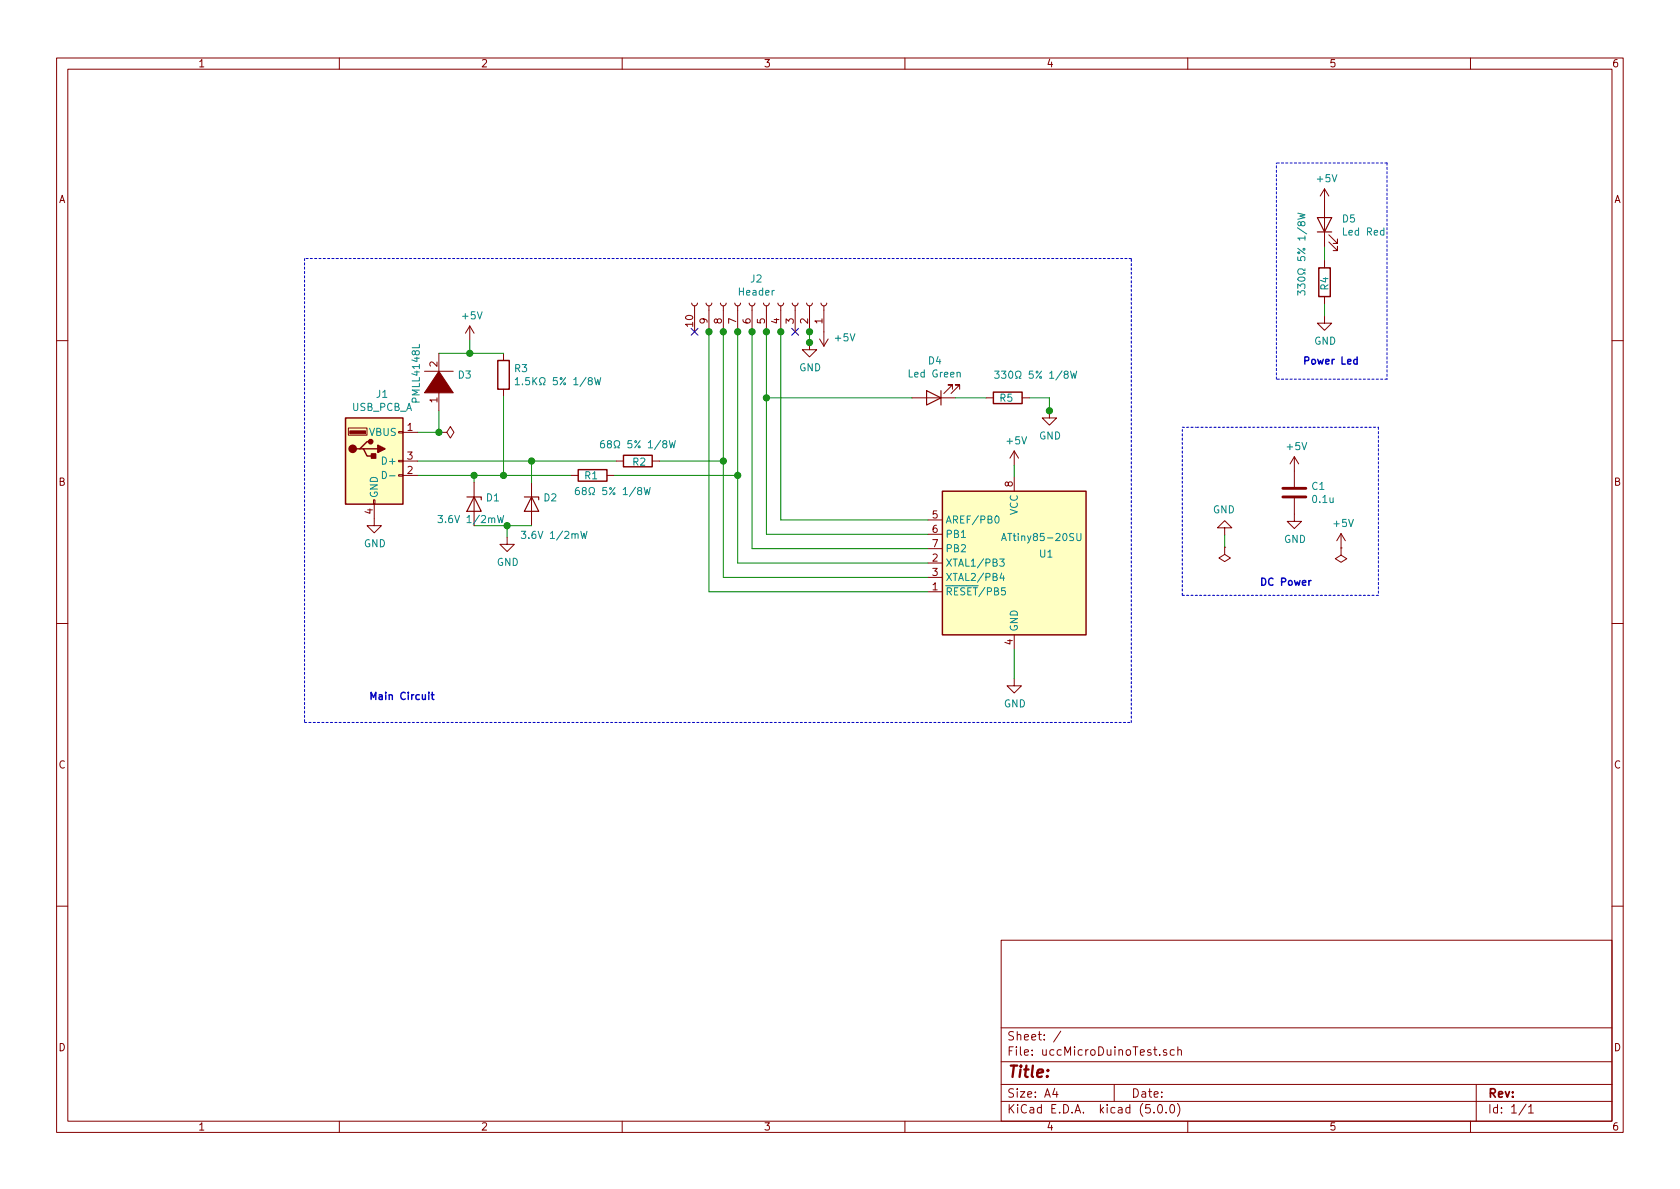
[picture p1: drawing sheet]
<svg xmlns="http://www.w3.org/2000/svg" width="297mm" height="210mm" viewBox="0 0 297 210" stroke-linecap="round" stroke-linejoin="round" font-family="sans-serif">
<g fill="none" stroke="#840000" stroke-width=".18">
<path d="M10 10.3h277v189.9h-277zM12 12.2h273v186.1h-273zM60 10.3v1.9M110 10.3v1.9M160 10.3v1.9M210 10.3v1.9M260 10.3v1.9M234.2 33.4l-.8 1.3M234.2 33.4v10.2M234.2 33.4l.7 1.3M83.1 57.7l-.8 1.2M83.1 57.7v2.5"/>
<path d="M83.1 57.7l.7 1.2M122.3 53.6l.1 .3 .3 .2 .4-.1 .2-.4M122.8 54.1v4.6M124.8 53.6l.1 .3 .4 .2 .4-.1 .2-.4M125.3 54.1v4.6M127.4 53.6l.1 .3 .3 .2 .4-.1 .2-.4M127.9 54.1v4.6M129.9 53.6l.1 .3 .4 .2 .3-.1 .2-.4M130.4 54.1v4.6M132.5 53.6l.1 .3 .3 .2 .4-.1 .2-.4M133 54.1v4.6M135 53.6l.1 .3 .3 .2 .4-.1 .2-.4"/>
<path d="M135.5 54.1v4.6M137.5 53.6l.1 .3 .4 .2 .4-.1 .2-.4M138 54.1v4.6M140.1 53.6l.1 .3 .3 .2 .4-.1 .2-.4M140.6 54.1v4.6M142.6 53.6l.1 .3 .4 .2 .3-.1 .2-.4M143.1 54.1v4.6M144.9 59.9l.8 1.3M145.2 53.6l.1 .3 .3 .2 .4-.1 .2-.4M145.7 54.1v7.1M146.4 59.9l-.7 1.3M234.2 55.9v1.2h1.3l-1.3 1.3-1.3-1.3h1.3"/>
<path d="M234.2 46.1v1.3M234.2 52.4v1.3M234.9 42.8l1.6 1.5v-.7v.7h-.8M234.9 41.5l1.6 1.5v-.7v.7h-.8M10 60.2h2M61.6 75.7h3.3v1.3h-3.3zM70.5 76.3h.7v.3h-.7zM71.2 76.4h2.6M75.1 65.7h5M77.6 62.5v3.8M77.6 68.8v3.8M77.7 76.4h1.3l.6-1 .7 1-.7 1.1-.6-1.1"/>
<path d="M77.7 76.4h.1M89 62.5v1.2M89 68.8v1.3M143.1 60.6v1.2h1.3l-1.3 1.3-1.2-1.3h1.2M161.3 70.4h7.6M168.4 68.8v-.7h-.8h.8l-1.5 1.5M169.7 68.8v-.7h-.8h.8l-1.6 1.5M174.4 70.4h1.2M179.3 79.8v2.5M179.3 79.8l-.7 1.2M179.3 79.8l.8 1.2M180.7 70.4h1.3"/>
<path d="M185.5 72.6v1.3h1.3l-1.3 1.3-1.2-1.3h1.2M285 60.2h2M66 88.4h.3v.7h-.3zM66.2 89.1v3.9h1.2l-1.2 1.2-1.3-1.2h1.3M70.5 83.9h.7v.3h-.7zM70.5 81.4h.7v.3h-.7zM71.2 81.5h2.6M71.2 84.1h2.6M83.8 85.3v7.7M89.7 95v1.3h1.2l-1.2 1.2-1.3-1.2h1.3M94 85.3v7.7M101 84.1h1.2"/>
<path d="M107.3 84.1h1.3M109 81.5h1.2M115.3 81.5h1.3M164.1 99.6h2.5M164.1 91.9h2.5M164.1 94.5h2.5M164.1 97h2.5M179.3 84.3v2.6M216.5 93.3h1.3l-1.3-1.2-1.2 1.2h1.2v1.3M216.5 96.8v1.2l1.1 .7-1.1 .6-1-.6 1-.7M216.5 96.8h.1M228.9 88.1v4.1h1.2l-1.2 1.3-1.3-1.3h1.3"/>
<path d="M228.9 80.8l-.8 1.2M228.9 80.8v5.3M228.9 80.8l.7 1.2M237.1 96.9v1.3l1 .6-1 .6-1-.6 1-.6M237.1 96.9h.1M237.1 94.4l-.8 1.2M237.1 94.4v2.5M237.1 94.4l.8 1.2M10 110.3h2M164.1 104.6h2.5M164.1 102.1h2.5M179.3 112.3v2.5"/>
<path d="M285 110.3h2M179.3 120v1.3h1.3l-1.3 1.2-1.2-1.2h1.2M10 160.2h2M177 166.3h108v32h-108zM285 160.2h2M60 198.3v1.9M110 198.3v1.9M160 198.3v1.9M177 194.8h108M177 191.8h108M177 187.8h108M177 181.8h108"/>
<path d="M186.5 192.5l-.4 1h1M186.8 193v1M187.6 182.3l-1.3 2M197 191.8v3M204 196.7v.1M204.8 195.5l.4-.2a.94 .94 0 0 1 0 1.5 .79 .79 0 0 1-.4-1.3zM205.1 186.5v.1M206.2 196.7v.1M206.2 185.7l-.3-.1-.2 .2 .1 .2 .4 .2v.3h-.5M207 195.4l.3-.1a.94 .94 0 0 1 0 1.5 .82 .82 0 0 1-.3-1.4zM207.6 185.7l-.4-.1-.3 .3 .1 .6 .2 .1 .4-.1M208.2 195.1a1.71 1.71 0 0 1 0 2.3"/>
<path d="M208.3 185.7l.2-.1 .3 .1 .1 .9M208.3 185.1v1.5M210 198.3v1.9M260 198.3v1.9M261 191.8v6.5M269.8 195.2l-1.2 2M270.3 195.8l.4-.5v1.5M270.3 196.8h.8"/>
</g>
<g fill="#ffffc2" stroke="#ffffc2" stroke-width=".18">
<path d="M166.6 86.9h25.4v25.4h-25.4z"/>
<path d="M61.1 73.9h10.1v15.2h-10.1z"/>
</g>
<path d="M233.2 47.4h2v5h-2zM61.1 73.9h10.1v15.2h-10.1zM63.6 79.4h.7l.6 1.2h1.3M64.3 79.4h2.5M65.5 78.1h-.6l-1.3 1.3h-.6M88 63.7h2v5.1h-2zM175.6 69.3h5.1v2.1h-5.1zM102.2 83.1h5.1v2h-5.1zM110.2 80.5h5.1v2h-5.1zM166.6 86.9h25.4v25.4h-25.4z" fill="none" stroke="#840000" stroke-width=".25"/>
<g fill="none" stroke="#008484" stroke-width=".18">
<path d="M229.5 37.7l1.2 .3-.9 .2 .9 .3-1.2 .3M229.5 52.2v-.8l.4 .4 .2-.3 .4-.1 .2 .3-.1 .5M229.5 51v-.8l.4 .4 .2-.3h.6v.5l-.1 .2M91.1 67.1l.4-.3v1.2M91.1 68h.7M92.4 67.9v.1M105.1 66.8l.3 1.2 .3-.9 .2 .9 .3-1.2M106.8 77.9l-.5 .1-.1 .5v.6l.2 .1 .4-.1 .1-.1-.1-.5-.4-.1-.2 .3M107.6 78.5l-.2-.1v-.4l.5-.1 .2 .1v.4l-.6 .1-.1 .2v.3l.2 .2h.3l.2-.2v-.4l-.2-.1M118.3 77.9l.3 1.3 .3-.9 .2 .9 .3-1.3M169.2 66l.2-.2 .3 .1 .1 .8M175.9 65.6h.8l-.5 .5 .4 .1 .1 .5-.3 .2-.5-.1"/>
<path d="M177.1 65.6h.8l-.5 .5 .4 .1-.1 .6-.4 .1-.2-.1M189.3 65.6l.3 1.3 .2-.9 .3 .9 .3-1.3M67.6 83.4a.64 .64 0 0 1 .7 .6 .64 .64 0 0 1-.7 .6zM68.9 84.1h.9M77.4 91.2h.8l-.4 .4 .4 .2v.5l-.2 .1-.6-.1M88 91.2l.3 1.2 .2-.9 .2 .9 .4-1.2M92.2 93.9h.8l-.5 .5 .4 .2v.5l-.2 .1-.5-.1M102.3 86.2l-.4 .1-.2 .5 .1 .5 .2 .2 .3-.1 .2-.2-.2-.4-.3-.1-.3 .2M102.7 93.9l.3 1.3 .3-.9 .2 .9 .3-1.3M103.2 86.8l-.2-.2v-.3l.4-.1 .2 .1v.3l-.6 .2-.1 .2v.2l.3 .3h.2l.3-.3-.1-.3-.2-.1M113.9 86.2l.3 1.3 .2-.9 .3 .9 .3-1.3M176 91.4l.2-.2a.67 .67 0 0 1 .4 .7 .67 .67 0 0 1-.4 .6l-.3-.5z"/>
<path d="M176.8 98.9h.7l-.4 .4 .4 .2v.4l-.2 .2-.5-.1M177.1 95.6l.4-1.3 .4 1.3M177.2 95.2h.6M190.4 94.3v1.1l.2 .2h.3l.2-.2v-1.1M177.1 101.3l-.3 .9h.8M177.4 101.8v.9M177.7 103.9h-.6v.6l.1-.1 .5 .1v.6l-.2 .1-.4-.1"/>
</g>
<path d="M232.9 38.5h2.6l-1.3 2.5zM232.9 41h2.6M163.8 69.1l2.6 1.3-2.6 1.2zM166.4 69.1v2.5M82.5 87.9h2.6v.5M83.8 87.9l1.3 2.5h-2.6zM92.7 87.9h2.5v.5M94 87.9l1.2 2.5h-2.5z" fill="none" stroke="#840000" stroke-width=".2"/>
<g fill="#840000" stroke="#840000" stroke-width=".18">
<path d="M77.6 65.7l2.5 3.8h-5z"/>
<path d="M61.8 76.2h2.8v.5h-2.8z"/>
</g>
<g fill="none" stroke="#008400" stroke-width=".18">
<path d="M125.3 58.5v46.1h38.8M127.9 58.5v43.6h36.2M130.4 58.5v41.1h33.7M133 58.5v38.5h31.1M135.5 58.5v36h28.6M138 58.5v33.4h26.1M143.1 58.5v2.2h.2v-.1M234.2 43.6v2.5M234.2 53.7v2.2M73.8 76.4h3.9M77.6 62.5h11.4M77.6 72.6v3.8"/>
<path d="M83.1 60.2v2.3M89 70.1v14M135.5 70.4h25.8M168.9 70.4h5.5M182 70.4h3.5v2.5M73.8 84.1h27.2M73.8 81.5h35.2M83.8 93h10.2M83.8 84.1v1.2M89.7 93v2M94 81.5v3.8M108.6 84.1h21.8"/>
<path d="M116.6 81.5h11.3M179.3 82.3v2M216.5 94.6v2.2M179.3 114.8v5.2"/>
</g>
<g fill="#008400" stroke="#008400" stroke-width=".25">
<circle cx="143.1" cy="60.6" r=".51"/>
<circle cx="135.5" cy="70.4" r=".51"/>
<circle cx="89.7" cy="93" r=".51"/>
<circle cx="89" cy="84.1" r=".51"/>
<circle cx="127.9" cy="81.5" r=".51"/>
<circle cx="130.4" cy="84.1" r=".51"/>
<circle cx="185.5" cy="72.6" r=".51"/>
<circle cx="83.8" cy="84.1" r=".51"/>
<circle cx="94" cy="81.5" r=".51"/>
<circle cx="125.3" cy="58.7" r=".51"/>
<circle cx="127.9" cy="58.7" r=".51"/>
<circle cx="130.4" cy="58.7" r=".51"/>
<circle cx="133" cy="58.7" r=".51"/>
<circle cx="135.5" cy="58.7" r=".51"/>
<circle cx="138" cy="58.7" r=".51"/>
<circle cx="143.1" cy="58.7" r=".51"/>
<circle cx="83.1" cy="62.5" r=".51"/>
<circle cx="77.6" cy="76.4" r=".51"/>
</g>
<path d="M122.2 58.1l1.2 1.2M123.4 58.1l-1.2 1.2M140 58.1l1.2 1.2M141.2 58.1l-1.2 1.2" fill="none" stroke="#000084" stroke-width=".18"/>
<g fill="none" stroke="#0000c2" stroke-width=".18" stroke-dasharray=".4 .4">
<path d="M225.8 28.8h19.4M245.2 28.8v38.3M53.8 45.7v82.1M200 45.7h-146.2M209 75.6h2.5M211.6 75.6h32.1M225.7 67.1v-38.3M243.7 75.6v29.7M245.2 67.1h-19.5M209 105.3v-29.7M243.7 105.3h-34.7M53.8 127.8h146.2"/>
<path d="M200 127.8v-82.1"/>
</g>
<path d="M240 63.6l-.4-.1-.3 .3 .2 .5h.5M240 63.1v1.3M231.8 102.7l-.4 .2M75.8 122.4v.1M76.3 122.9h.4M76.4 122.4v1.1l.3 .2" fill="none" stroke="#0000c2" stroke-width=".25"/>
<path d="M226.8 87.9h4.1M226.8 86.4h4.1" fill="none" stroke="#840000" stroke-width=".51"/>
<g fill="#840000" stroke="#840000" stroke-width=".25">
<path d="M65.7 80.3h.7v.7h-.7z"/>
<path d="M66.8 78.7l1.3 .7-1.3 .6z"/>
<circle cx="62.4" cy="79.4" r=".63"/>
<circle cx="65.5" cy="78.1" r=".38"/>
</g>
<text font-size="2.8" fill="#840000" x="178" y="190.5">Title:</text>
<g font-size="2.1" fill="#840000">
<text x="178" y="184">Sheet: /</text>
<text x="178" y="186.7">File: uccMicroDuinoTest.sch</text>
<text x="178" y="196.9">KiCad E.D.A. kicad (5.0.0)</text>
<text x="178" y="194.1">Size: A4</text>
<text x="200" y="194.1">Date:</text>
<text x="263" y="194.1">Rev:</text>
<text x="263" y="196.9">Id: 1/1</text>
</g>
<g font-size="1.8" fill="#840000">
<text x="35" y="11.9">1</text>
<text x="85" y="11.9">2</text>
<text x="135" y="11.9">3</text>
<text x="185" y="11.9">4</text>
<text x="235" y="11.9">5</text>
<text x="285" y="11.9">6</text>
<text x="10.4" y="35.9">A</text>
<text x="285.4" y="35.9">A</text>
<text x="122.6" y="57.7" transform="rotate(-90 122.6 57.7)">10</text>
<text x="125.1" y="57.2" transform="rotate(-90 125.1 57.2)">9</text>
<text x="127.6" y="57.2" transform="rotate(-90 127.6 57.2)">8</text>
<text x="130.2" y="57.2" transform="rotate(-90 130.2 57.2)">7</text>
<text x="132.7" y="57.2" transform="rotate(-90 132.7 57.2)">6</text>
<text x="135.3" y="57.2" transform="rotate(-90 135.3 57.2)">5</text>
<text x="137.8" y="57.2" transform="rotate(-90 137.8 57.2)">4</text>
<text x="140.3" y="57.2" transform="rotate(-90 140.3 57.2)">3</text>
<text x="142.9" y="57.2" transform="rotate(-90 142.9 57.2)">2</text>
<text x="145.4" y="57.2" transform="rotate(-90 145.4 57.2)">1</text>
<text x="77.3" y="64.9" transform="rotate(-90 77.3 64.9)">2</text>
<text x="77.3" y="71.2" transform="rotate(-90 77.3 71.2)">1</text>
<text x="72" y="76.2">1</text>
<text x="72" y="83.8">2</text>
<text x="72" y="81.3">3</text>
<text x="10.4" y="85.9">B</text>
<text x="179.1" y="86.1" transform="rotate(-90 179.1 86.1)">8</text>
<text x="285.4" y="85.9">B</text>
<text x="65.9" y="90.9" transform="rotate(-90 65.9 90.9)">4</text>
<text x="164.9" y="91.7">5</text>
<text x="164.9" y="94.2">6</text>
<text x="164.9" y="99.3">2</text>
<text x="164.9" y="101.8">3</text>
<text x="164.9" y="96.8">7</text>
<text x="164.9" y="104.4">1</text>
<text x="179.1" y="114" transform="rotate(-90 179.1 114)">4</text>
<text x="10.4" y="135.9">C</text>
<text x="285.4" y="135.9">C</text>
<text x="10.4" y="185.9">D</text>
<text x="285.4" y="185.9">D</text>
<text x="35" y="199.9">1</text>
<text x="85" y="199.9">2</text>
<text x="135" y="199.9">3</text>
<text x="185" y="199.9">4</text>
<text x="235" y="199.9">5</text>
<text x="285" y="199.9">6</text>
</g>
<g font-size="1.8" fill="#008484">
<text x="233" y="32.2">+5V</text>
<text x="237.4" y="39.3">D5</text>
<text x="237.6" y="41.7">Led Red</text>
<text x="130.7" y="52.3">Header</text>
<text x="132.8" y="50">J2</text>
<text x="230.8" y="50.3" transform="rotate(-90 230.8 50.3)">330 5% 1/8W</text>
<text x="234.9" y="51.3" transform="rotate(-90 234.9 51.3)">R4</text>
<text x="81.8" y="56.5">+5V</text>
<text x="91" y="65.8">R3</text>
<text x="141.3" y="65.7">GND</text>
<text x="147.8" y="60.4">+5V</text>
<text x="164.2" y="64.4">D4</text>
<text x="232.4" y="61">GND</text>
<text x="66.6" y="70.4">J1</text>
<text x="74.2" y="71" transform="rotate(-90 74.2 71)">PMLL4148L</text>
<text x="81.1" y="66.9">D3</text>
<text x="93" y="68.1">1.5K 5% 1/8W</text>
<text x="160.9" y="66.7">Led Green</text>
<text x="176.8" y="71">R5</text>
<text x="177.8" y="67">330 5% 1/8W</text>
<text x="62.2" y="72.7">USB_PCB_A</text>
<text x="65.3" y="77.1">VBUS</text>
<text x="183.7" y="77.7">GND</text>
<text x="67.9" y="82.2">D+</text>
<text x="108" y="79.3">68 5% 1/8W</text>
<text x="111.9" y="82.3">R2</text>
<text x="178.1" y="78.6">+5V</text>
<text x="227.6" y="79.6">+5V</text>
<text x="66.8" y="88.1" transform="rotate(-90 66.8 88.1)">GND</text>
<text x="86" y="88.7">D1</text>
<text x="96.2" y="88.7">D2</text>
<text x="103.4" y="84.8">R1</text>
<text x="103.5" y="87.5">68 5% 1/8W</text>
<text x="232" y="86.6">C1</text>
<text x="232.2" y="88.9">0.1u</text>
<text x="78.4" y="92.5">3.6V 1/2mW</text>
<text x="93.1" y="95.3">3.6V 1/2mW</text>
<text x="167.1" y="92.6">AREF/PB0</text>
<text x="167.1" y="95.1">PB1</text>
<text x="178" y="95.7">ATtiny85-20SU</text>
<text x="180" y="91.1" transform="rotate(-90 180 91.1)">VCC</text>
<text x="214.5" y="90.8">GND</text>
<text x="235.9" y="93.2">+5V</text>
<text x="64.3" y="96.8">GND</text>
<text x="87.8" y="100.1">GND</text>
<text x="167.1" y="100.2">XTAL1/PB3</text>
<text x="167.1" y="97.7">PB2</text>
<text x="183.9" y="98.6">U1</text>
<text x="227" y="96">GND</text>
<text x="167.1" y="105.3">RESET/PB5</text>
<text x="167.1" y="102.7">XTAL2/PB4</text>
<text x="180" y="111.8" transform="rotate(-90 180 111.8)">GND</text>
<text x="177.5" y="125.1">GND</text>
</g>
<g font-size="1.8" fill="#0000c2">
<text x="230.3" y="64.5">Power Led</text>
<text x="222.6" y="103.6">DC Power</text>
<text x="65.2" y="123.8">Main Circuit</text>
</g>
</svg>
